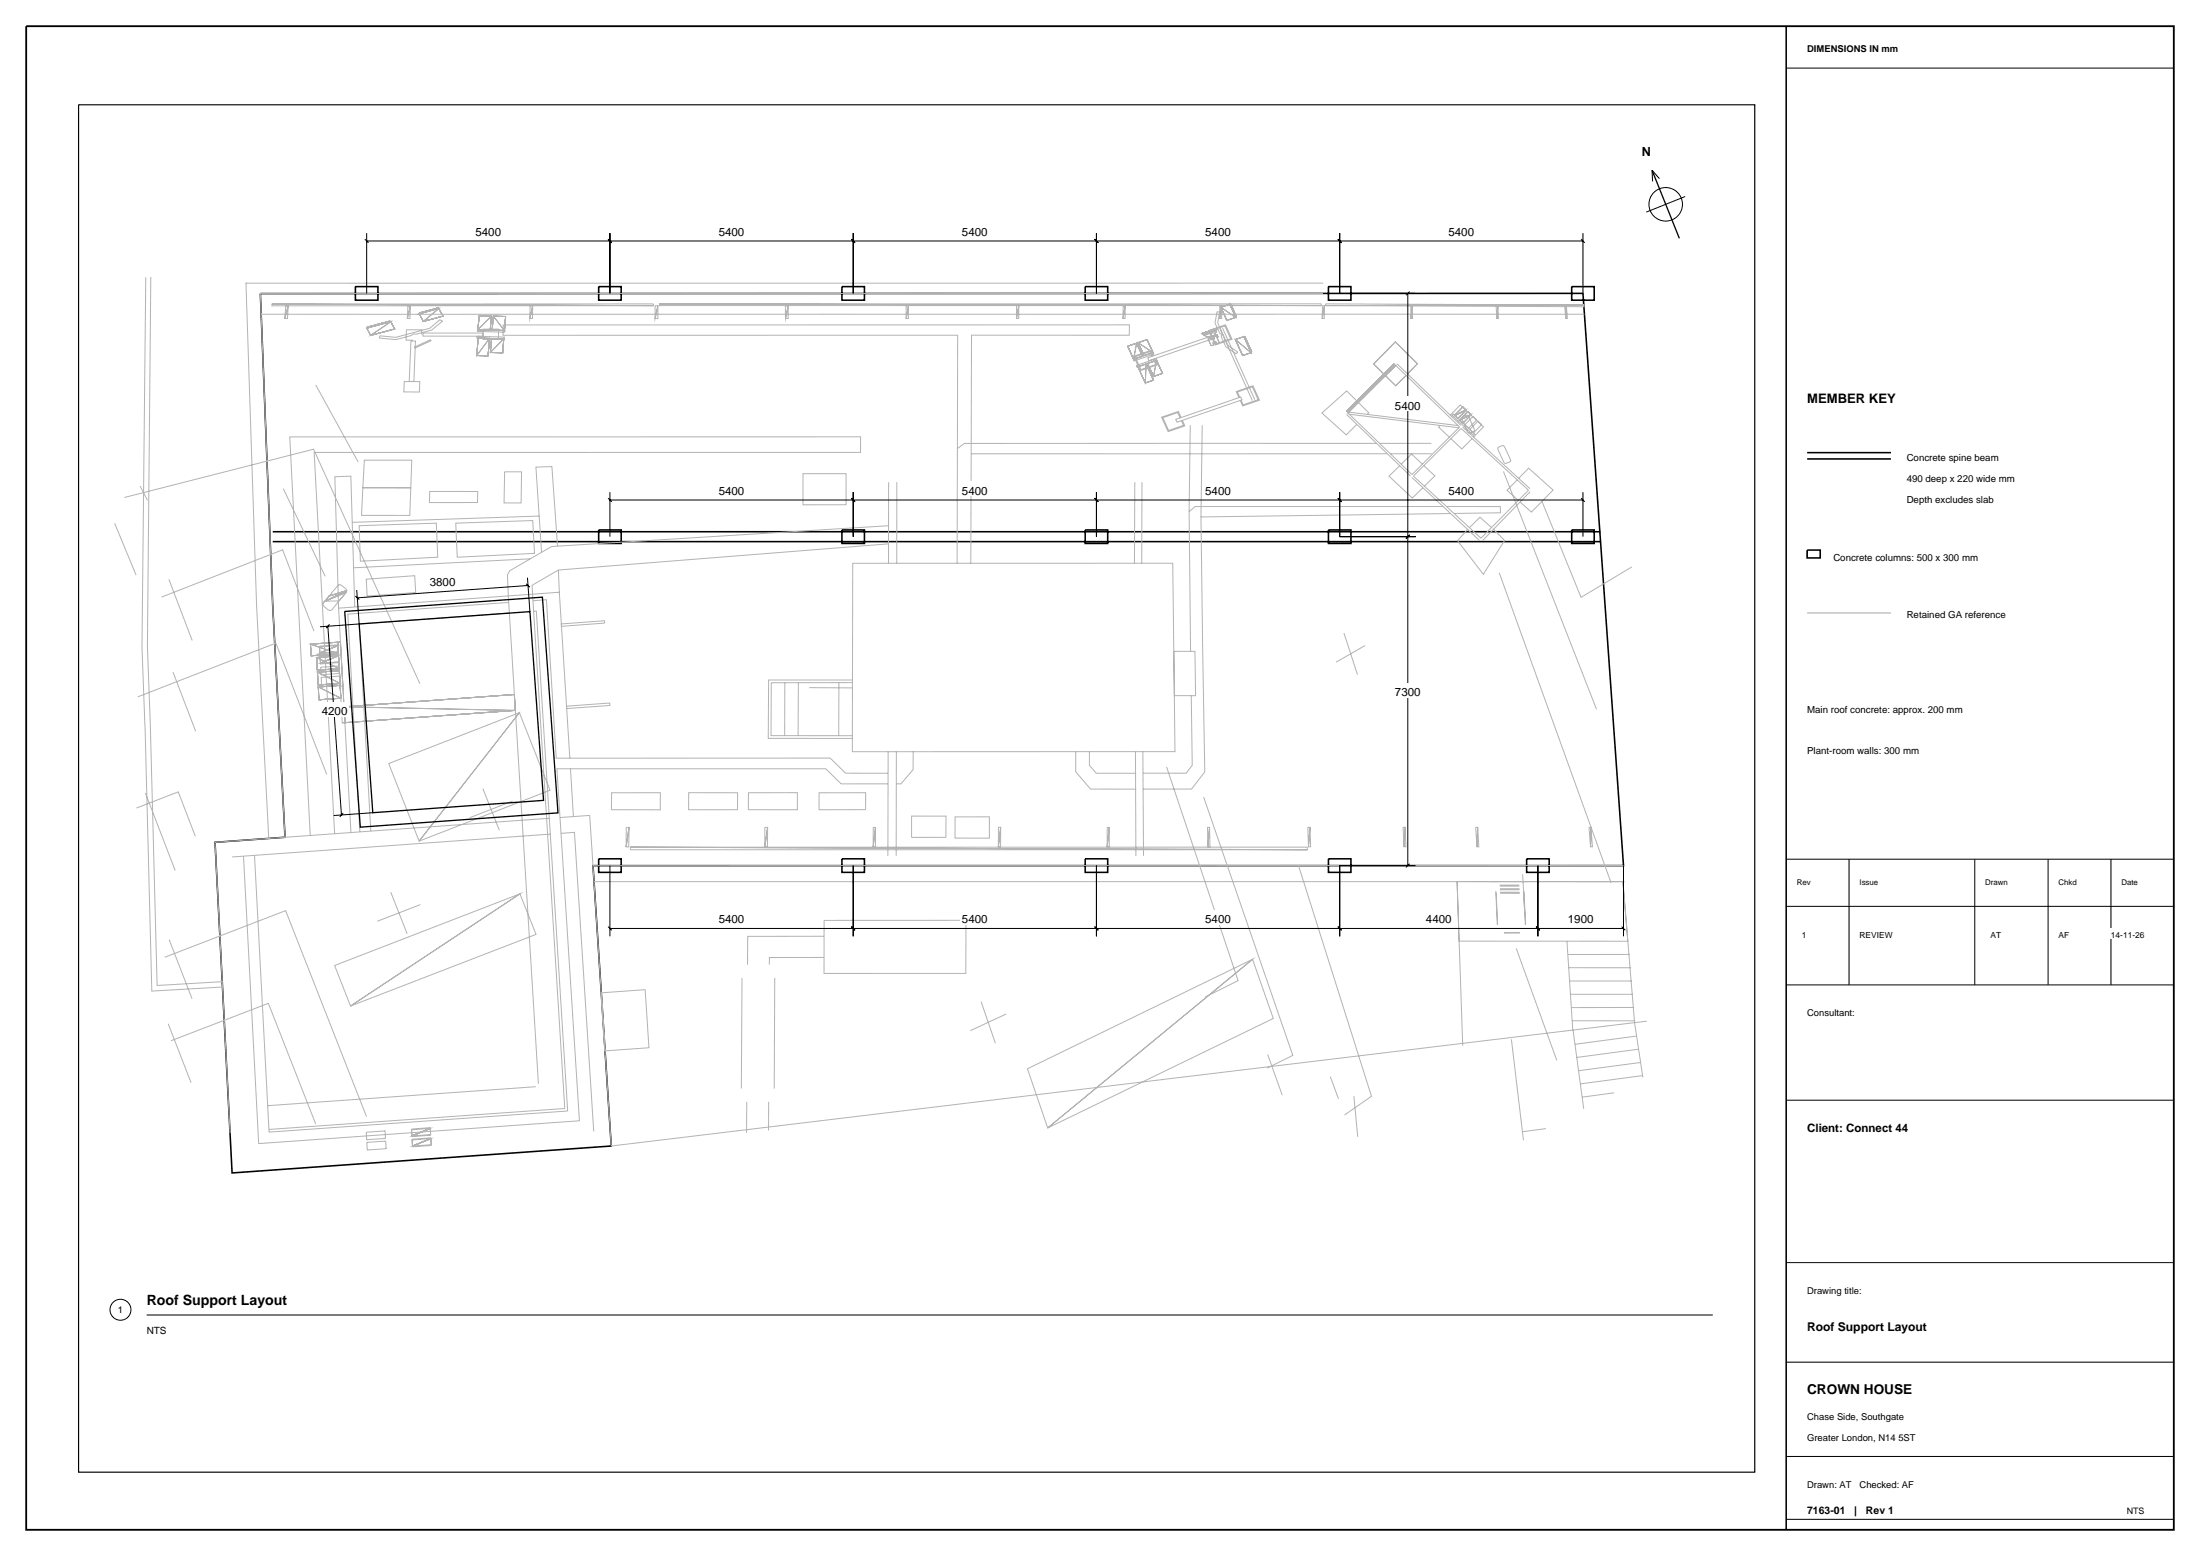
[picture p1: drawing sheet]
<svg xmlns="http://www.w3.org/2000/svg" width="420mm" height="297mm" viewBox="0 0 420 297" stroke-linecap="round" stroke-linejoin="round" font-family="sans-serif">
<g fill="none" stroke="#000" stroke-width=".19">
<path d="M341 13h74M321.7 37.5l-7.4 3M69.7 45.7l.7 .7M70 44.5v11.5M70 46h232.2M116.1 45.7l.7 .7M116.4 44.5v11.5M162.5 45.7l.7 .7M162.9 44.5v11.5M209 45.7l.7 .7M209.3 44.5v11.5M255.4 45.7l.7 .7"/>
<path d="M255.8 44.5v11.5h14.5M268.8 56v109.2M269.1 55.7l-.7 .7M301.9 45.7l.7 .7M302.2 44.5v11.5M116.1 95.1l.7 .7M116.4 93.9v8.5M116.4 95.4h185.8M162.5 95.1l.7 .7M162.9 93.9v8.5M209 95.1l.7 .7M209.3 93.9v8.5"/>
<path d="M255.4 95.1l.7 .7M255.8 93.9v8.5h14.5M301.9 95.1l.7 .7M302.2 93.9v8.5M62.6 119.5l2.6 36.1M62.9 119.2l-.6 .7M67.8 113.8l.8 .6M68.1 112.6l.5 6.5-7.5 .5M100.4 111.4l.8 .7M100.7 110.3l.5 6.4M100.8 111.8l-32.6 2.3M269.1 102.1l-.7 .7"/>
<path d="M65.5 155.2l-.6 .7M71.2 155.1l-7.5 .6M116.1 176.9l.7 .7M116.4 165.2v13.5M116.4 177.2h193.5M162.5 176.9l.7 .7M162.9 165.2v13.5M209 176.9l.7 .7M209.3 165.2v13.5M255.4 176.9l.7 .7M269.1 164.9l-.7 .7M270.3 165.2h-14.5v13.5"/>
<path d="M293.2 176.9l.7 .7M293.6 165.2v13.5M309.6 176.9l.7 .7M309.9 165.2v13.5M341 164h74M341 173h74M353 164v24M377 164v24M391 164v24M403 164v24M341 188h74M341 210h74"/>
<path d="M28 251h299M341 241h74M341 260h74M341 278h74M341 290h74"/>
<circle cx="318" cy="39" r="3.2"/>
<circle cx="23" cy="250" r="2"/>
</g>
<path d="M5 5h410v287h-410z" fill="none" stroke="#000" stroke-width=".35"/>
<path d="M15 20h320v261h-320z" fill="none" stroke="#000" stroke-width=".22"/>
<g fill="none" stroke="#000" stroke-width=".3">
<path d="M341 5v287M49.7 56h252.5l7.7 109.2h-196.7l3.5 53.5-72.4 5.2-3.2-63.1 13.3-1-2.3-44.1zM67.8 54.7h4.3v2.6h-4.3zM114.3 54.7h4.3v2.6h-4.3zM160.7 54.7h4.3v2.6h-4.3zM207.2 54.7h4.3v2.6h-4.3zM253.6 54.7h4.3v2.6h-4.3zM300.1 54.7h4.3v2.6h-4.3zM345 86.4h16M345 87.6h16M52.1 101.5h253.4M52.1 103.4h253.4"/>
<path d="M114.3 101.1h4.3v2.6h-4.3zM160.7 101.1h4.3v2.6h-4.3zM207.2 101.1h4.3v2.6h-4.3zM253.6 101.1h4.3v2.6h-4.3zM300.1 101.1h4.3v2.6h-4.3zM345 105h2.5v1.5h-2.5zM114.3 163.9h4.3v2.6h-4.3zM160.7 163.9h4.3v2.6h-4.3zM207.2 163.9h4.3v2.6h-4.3zM253.6 163.9h4.3v2.6h-4.3zM291.4 163.9h4.3v2.6h-4.3z"/>
</g>
<path d="M345 117h16" fill="none" stroke="#a6a6a6" stroke-width=".19"/>
<g fill="none" stroke="#b3b3b3" stroke-width=".19">
<path d="M27.8 52.9l-.7 70.7 .6 14.8 1.3 50.8 13.5-.8M28.8 52.9l-.7 70.6 .6 14.9 1.3 49.7 12.4-.7M46.9 53.9l.1 .2M47 54.1l2 61.6 2.3 44.3M49.8 60h252.7M51.9 58h72.8v.3zM51.9 58l72.8 .3-72.8 .1zM54.6 58.4h.4l-.6 2.4zM55 58.4l-.1 2.4h-.5zM77.9 58.4h.4l-.5 2.4zM78.3 58.4v2.4h-.5zM80 59.9l3.8-1z"/>
<path d="M80 59.9l3.8-1-3 2.4zM80 59.8l3.6-1zM80 59.8l3.7-1zM80 59.8l3.7-1-3.7 1.1zM80 59.8l3.7-1 .9 1.5-3.8 1zM83.5 58.8l-3.3 .9M83.6 58.8l-3.4 .9M83.8 58.9l.8 1.4-3.8 1M101.2 58.4h.5l-.5 2.4zM101.7 58.4v2.4h-.5zM125.1 58.4h.5l-.5 2.4zM125.6 58.4v2.4h-.5z"/>
<path d="M125.9 58h126.3v.3zM125.9 58l126.3 .3h-126.3zM149.9 58.4h.6l-.5 2.4zM150.5 58.4v2.4h-.5zM173 58.4h.4l-.4 2.4zM173.4 58.4v2.4h-.4zM194.1 58.4h.4l-.4 2.4zM194.5 58.4v2.4h-.4zM214.4 58.4h.4l-.4 2.4zM214.8 58.4v2.4h-.4zM232.3 59.5l.5 .1-.3 2 1.9 4.3 1.9 1.3-.3 .3-2-1.3-.8-1.9v-.5l-.4-.2-.8-1.9zM232.9 58.4h.4l-.5 2.4z"/>
<path d="M233.1 58.7l1.1 2.5 1.7-.6M233.1 58.7l1.1 2.5 1.7-.6 .1-.2-1.1-2.3-1.8 .6 1.1 2.5M233.1 58.7l1.7-.6 1.1 2.5zM233.1 58.7l2.8 1.9-1.7 .6zM233.1 58.7l1.8-.6 1.1 2.4-1.8 .7zM233.3 58.4l-.1 2.4h-.4zM234.8 58.1h.1l1.1 2.4zM234.8 58.1l1.2 2.4-.1 .1zM234.9 58.1l1.1 2.3zM234.9 58.1l1.1 2.4zM235 58.2l1 2.2M252.5 58.4h.4l-.5 2.4z"/>
<path d="M252.6 56h-202.9l2.4 59.7 2.3 44.1M252.6 54l-205.6 .1M252.9 58.4l-.1 2.4h-.4zM253.1 58.3l49.3-.1v.3zM253.1 58l49.3 .2-49.3 .1zM269.3 58.4h.3l-.2 2.4zM269.6 58.4l.1 2.4h-.3zM285.6 58.4h.4l-.2 2.4zM286 58.4l.1 2.4h-.3zM298.7 58.4h.3l-.1 2.4zM299 58.4l.2 2.4h-.3zM60.3 73.5l8.1 14.7"/>
<path d="M70 62.6l4.5-1.2zM70 62.6l4.5-1.3zM70 62.6l4.6-1.2zM70 62.6l4.6-1.2-3.8 2.6zM70 62.5l4.4-1.2zM70 62.5l4.3-1.2zM70 62.5l4.5-1.2 .9 1.5-4.6 1.2zM70.8 64l3.8-2.6 .8 1.4zM72.5 64.1l3 .3 6.6-1.7 1.9-1.7 .5 .3-2.1 1.7-2.9 .8-.6-.1-.4 .4-2.9 .7-3.2-.3zM74.3 61.3l-4.1 1.1M74.4 61.3l-4.4 1.2M74.6 61.4l.8 1.4-4.6 1.2"/>
<path d="M75.4 62.8l-4.6 1.2-.8-1.4 .2-.2 4.3-1.1 .9 1.5-4.6 1.2M78.5 65.1h.8l-.3 7.7h-.9zM78.6 72.8h1.5v2h-3l.1-2h1.3M79.1 66.3l3-1.4 .2 .1-3 1.4zM80.5 63.8v-.8h-2.9l-.1 1.9h1.3M80.8 63.6h11.4v.6h-11.5zM80.8 61.3l3-2.4 .8 1.4zM84.6 60.3l-3.8 1-.8-1.4 .2-.2 3.5-.9 .9 1.5-3.8 1M91.1 64.2l5.2 .1v.4l-5.3-.2zM91.2 62.9l5.2 .2v.3l-5.3-.1zM91.3 64.5l2.1 .1-.2 3.3h-2.2zM91.3 64.5l2.1 .1-2.4 3.3z"/>
<path d="M91.5 60.3h2.3l-.2 2.7-2.4-.1zM91.5 60.3l-.3 2.6 .3-2.6h2.3l-.2 2.7-2.4-.1M91.5 60.3h2.3l-2.6 2.6zM92.2 63.8l.1-1h2.9v2h-3v-.9M93.4 64.6l-2.1-.1-.3 3.4h2.2l.2-3.3-.2 3.3M93.4 64.6l-.2 3.3h-2.2zM93.8 60.3l-.2 2.7-2.4-.1zM93.8 64.6l2.4 .1-.2 2.6h-2.4zM93.8 64.6l2.4 .1-2.6 2.6zM94.2 60.3l2.3 .1-.2 2.7-2.3-.1zM94.2 60.3l2.1 2.8-2.3-.1zM94.2 60.3l2.3 .1-.2 2.7z"/>
<path d="M96.2 64.7l-2.4-.1-.2 2.7h2.4l.2-2.6-.2 2.6M96.2 64.7l-.2 2.6h-2.4zM96.5 60.4l-.2 2.7 .2-2.7-2.3-.1-.2 2.7 2.3 .1M215.3 66.1l1.7-.6 1.1 2.5-1.7 .6zM215.3 66.1l1.1 2.5-1.1-2.5 1.7-.6 1.1 2.5-1.7 .6M215.3 66.1l1.7-.6-.6 3.1zM216.4 68.6l3.8-1.3 .1 .3-3.8 1.3zM216.9 69.8l3.8-1.3 .2 .3-3.9 1.3zM217 65.5l1.1 2.5-1.7 .6zM217.2 70l1.6-.5 1.4 3.1-1.6 .5zM217.2 70l1.6-.5-.2 3.6zM217.3 65.4l1.7-.6 1.1 2.5-1.7 .6z"/>
<path d="M217.3 65.4l2.8 1.9-1.7 .6zM217.3 65.4l1.7-.6 1.1 2.5zM218.8 69.5l-1.6 .5 1.4 3.1 1.6-.5-1.4-3.1 1.4 3.1M218.8 69.5l1.4 3.1-1.6 .5zM219 64.8l1.1 2.5-1.1-2.5-1.7 .6 1.1 2.5 1.7-.6M219.1 69.4l1.7-.6 1.1 2.5-1.7 .6zM219.1 69.4l1.7-.6-.6 3.1zM219.1 68.3l12.5-4.3 .2 .6-12.5 4.2zM219.9 68l-.4-.9-2.8 1 1.1 2.4 2.9-.9-.5-1.1M220.1 67.9l-.4-1-3.3 1.1 1.3 2.8 3.2-1.2-.5-1.1M220.8 68.8l-1.7 .6 1.1 2.5 1.7-.6-1.1-2.5 1.1 2.5M220.8 68.8l1.1 2.5-1.7 .6z"/>
<path d="M225.3 79.8l-.5-1.1-2.8 1 1.1 2.5 2.8-1-.4-.9M225.5 79.7l-.5-1.2-3.2 1.1 1.2 2.8 3.2-1.1-.5-1.1M229.5 63.6l2.8-.8-2.8 1zM229.5 63.6l2.7-.9 .1 .1zM229.5 63.6l2.7-.9v.4l-.4 .8 .1 .2 .5-.2 .2 .4-.3-.3-.8 .3 .2 .4 .2-.1-.2-.3 .5-.1 .6 1.3-.4 .1-.3-.3-.5 .2 .1 .4-.5 .1-.6-1.3 .5-.2 .2 .3h.2l-.3-.5-.4 .1zM229.5 63.6l2.7-.9 .1 .1-2.8 1zM229.5 63.8l2.8-.9zM229.5 63.8l2.8-1v.1zM229.6 63.8l2.7-.9-2.5 1zM229.8 63.9l2.4-.8-.1 .4zM229.8 63.9l2.5-1-.1 .2zM231.2 64.2l-.5-1.1 3.3-1.1 1.2 2.7-3.2 1.2-.5-1.2"/>
<path d="M231.4 64.1l-.4-.9 2.8-1 1.1 2.5-2.8 .9-.5-1M232.9 62.8l6.2 13.6M233.4 62.6l6.2 13.7M235.8 64.8l1.4 3.1 1.6-.6M235.8 64.8l1.4 3.1 1.7-.7-1.2-2.8-.2-.2-1.7 .6 1.4 3.1M235.8 64.8l1.7-.5 1.3 3zM235.8 64.8l3 2.5-1.6 .6zM235.8 64.8l1.8-.5 1.3 2.9-1.7 .7zM236.5 75.9l-.5-1.2 3.2-1.1 1.2 2.8-3.2 1.1-.4-1.1M236.7 75.8l-.5-1 2.9-1 1.1 2.5-2.9 1-.4-.9M237.5 64.3l1.4 3zM237.5 64.3l1.3 3z"/>
<path d="M237.5 64.2l1.4 3zM237.5 64.2l1.4 3.1zM237.6 64.2l1.4 2.9zM237.6 64.2l1.3 3zM237.6 64.3l1.3 2.8zM237.6 64.3l1.4 2.8M237.7 64.4l1.2 2.7M257.1 79.1l12.2 11.7M257.1 78.5l9.3-8.8zM257.1 78.5l9.1-8.9zM257.1 78.5l9.2-8.8zM257.1 78.5l9-9z"/>
<path d="M257.1 78.5l9-9 .3 .2-9.1 9.1zM257.2 78.6l9.2-8.9zM257.3 78.6l9.1-8.9-9.1 9zM257.3 78.7l9.1-9-9.1 9.1zM257.5 78.7l20.9 2.5M257.6 79.1l20.9 2.5M259.1 76.6l-2-2-4.7 4.2 4.6 4.2 2-2M259.3 76.8l2 2-.3 .3M266.1 69.5l-9 9M266.4 69.7l-9.1 9.1 12.2 11.8 9.1-9.1M266.4 69.7l12.2 11.8M266.7 69.4l12.2 11.8"/>
<path d="M268.4 71.7l-1.9 1.9-2-1.9M268.7 71.4l1.9-2-4.2-4.2-4.2 4.3 2 1.9M276.9 79.3l1.9-2 4.4 4.2-1.9 1.9M277.2 79.2l.3-.2 4 3.9-.2 .2zM277.8 79.3l2.1-1.1-2.2 1.1 1.6-1.6 .6 .5-2.1 1.1M277.8 79.3l2.1-1.1-1.6 1.6zM279.1 79.7l.9-.4 .3 .1 1.2 2.6-.2 .4-.7 .3-.4-.2-1.1-2.5zM279.2 77.7l.7 .6-1.5 1.6-.7-.7zM280.1 78.6l.8 .6-1.6 1.5-.6-.6zM280.3 78.6l.5 .5-2.1 1.1 2.1-1.1-2.1 1.1zM280.8 79.1l-2.1 1.1 2.1-1.1M281.2 79.5l.7 .7-1.6 1.5-.6-.7z"/>
<path d="M21.9 99.9l4.1 9.9M23.8 95l36.1-9.3 20.3 44.8M26.7 92.8l1.5 2.7M54.1 93.3l8 16.7M69.3 93.1h9.1l-.2 5.3h-9.2zM69.6 87.8h9l-.2 5.3h-9.1zM82 93.8h9.2v2.1h-9.2zM87 99.9l14.7-.5 .3 6.2-14.7 .8zM96.3 90.1h3.3l-.1 5.9h-3.3zM103 98.5l-35.8 1.2M153.3 90.4h8.2v5.9l-8.2 .1zM169.6 92v15.5"/>
<path d="M171.2 92v15.5M182.8 85.6v-21.6h-86.8l.1-2h119.5v2h-30.1l-.1 22.6M185.4 86.6l-.1 20.9M216.6 92v15.5M218 92v15.5M224.5 80.1l12.4-4.3 .2 .5-12.4 4.3zM227.2 81.2l-.2 16.5M229.5 81.2l-.2 17.5M262.7 84.6h-78.6l-1.3 1-.1 21.9M264.8 86.6h-79.4M267.2 88.9l-2 2 4.4 4.2 2-2M269.6 91.2l12.8 12"/>
<path d="M269.9 90.9l12.8 11.8M271.6 88.6l-2.1-1.9-2 1.9M271.9 88.9l2 1.9-2 2M273.3 84.6h-10M273.3 86.6h-7.9M275 81.2l-.4 .3 2.1 2M275.5 96.7h-47.3l-1.2 1 .3 26.6M276.1 96.7h10.3l.1 1.2-8.9 .1M277 98l-47.7 .7 .7 48.6-2.5 3.3h-9.3M278.7 80.2l2.1-1.1-1.5 1.6zM278.9 81.8l-9 9M279 81.8l12.8 11.8-9.1 9.1"/>
<path d="M279.2 81.5l12.9 11.8M281 83.7l-1.9 2-2.1-2M282.1 80.4l.7 .7-1.5 1.5-.7-.7zM286.1 85.3l.7-.2 .4 .1 1.2 2.6-.1 .4-.8 .2-.4-.1-1.2-2.6zM287 90l17.8 45.4M289.6 91.6l-1.9 2 2.2 1.9M289.9 91.3l1.9-1.9 4.7 4.1-4.1 4.2-2.2-1.9M292.1 93.8l-9 9.4M294.4 95.7l7.4 18.3 9.7-5.8M30.8 114l23.2-9.1 5.9 15.6M32.2 110.6l4.5 11.7M62 114.7l4.2-2-.1 .4z"/>
<path d="M62 114.7l4.1-1.6-1.4 1.6zM62.8 113.8l3.4-1.1-4.2 2zM62.8 113.7l3.4-1-3.4 1.1zM64.5 111.7l.3-.1 .3 .1 .9 .7 .2 .3-.1 .4-2.7 3.3-.3 .1-.4-.1-.9-.7-.2-.2 .1-.3zM64.6 115.2v.9l-.7-25.1 3.1-.1 .7 25M68.6 100.3l14.7-.4 .3 6.5-14.8 .7zM69.9 110.6l9.3-.7 .2 3.2-9.3 .7zM97.1 115l-30.7 2.2 2.3 41.6M97.2 117l-28.6 2.1 2.2 39.5M101.2 106.7l-33.7 1.7M101.8 114.7l2.5-.2 1.9 30.2h52.3l2.9 2.9h8.1M101.9 116.7h.5l6 95.4-57 4-2.8-52.8"/>
<path d="M106.4 104.2l-1-15.1-3.1 .1 1.1 16.2M106.6 108.8l.2 4.4M107.2 119.1l8.2-.6v.4l-8.2 .6zM162.8 107.5h61.1l.4 36h-61.6zM169.6 100.3l-64.3 4-8 4.6-.4 .8 .1 4 5.8 93.2M169.6 103.8l-63 5-5 2.9 6.2 99.9-56.5 4M284.7 100.7l-2.2-2-2 2M285 100.9l2.2 2.3-4 6.4-4.9-6.4 2-2.2M286.2 109.3l21.4 59.2M26.3 133l26.4-10.2 9.7 25M33 128.3l4.4 11.3M59.3 123l5.2-.4 .1 2.2-5.2 .4z"/>
<path d="M59.3 123l5.2-.4 .1 2.2zM59.3 123l5.3 1.8-5.2 .4zM60.5 125.5l4.1-.3 .2 2.4-4.2 .3zM60.5 125.5l4.1-.3 .2 2.4zM60.5 125.5l4.3 2.1-4.2 .3zM60.6 128.3l4.2-.3 .1 2.4-4.2 .3zM60.6 128.3l4.2-.3 .1 2.4zM60.6 128.3l4.3 2.1-4.2 .3zM60.8 131.1l4.1-.3 .2 2.5-4.2 .3zM60.8 131.1l4.1-.3 .2 2.5zM60.8 131.1l4.3 2.2-4.2 .3zM61 123.5l3.5-.3-3.4 1.4 3.4-1.4-3.4 1.4z"/>
<path d="M61 124.6l3.5-1.4-3.5 1.4M61 123.4l3.4-.3 .1 .1 .1 1.2-.2 .1-3.2 .3-.2-.2zM61.1 124.7l3.4-1.5 .1 1.2zM61.1 125.4l3.5-.3-3.4 1.5 3.4-1.4-3.4 1.4zM61.1 126.6l3.5-1.4-3.4 1.4M61.2 126.6l3.4-1.4 .1 1.1zM61.2 125.3l3.3-.3 .1 .2 .1 1.1-.1 .2-3.3 .2-.2-.1zM61.3 127.4l3.3-.3 .1 .2 .1 1.2-3.4 .3-.1-.2zM61.4 129.3l3.4-.2 .1 1.3-.1 .1-3.3 .2-.1-.1zM64.5 122.6l.5-.1 .4 8.4-.5 .1zM64.5 122.6l.5-.1 .6 11.7h-.5zM64.6 124.8l-.1-2.2-5.2 .4 .1 2.2 5.2-.4-5.2 .4"/>
<path d="M64.8 127.6l-.2-2.4-4.1 .3 .1 2.4 4.2-.3-4.2 .3M64.9 130.4l-.1-2.4-4.2 .3 .1 2.4 4.2-.3-4.2 .3M65.1 133.3l-.2-2.5-4.1 .3 .1 2.5 4.2-.3-4.2 .3M65.7 134.9l32.5-2.3 .2 3-32.5 2.3zM65.7 134.9l32.5-2.3 .2 3zM65.7 134.9l32.7 .7-32.5 2.3zM98.2 132.6l-32.5 2.3 .2 3-.6 .1-.1-3.1h.5M98.4 135.6l-33.1 2.4M99.2 136l5.8 14.8-25 9.7zM108.1 134.8l8.3-.6v.5l-8.2 .5zM149.8 130.3v10.1M152.4 130.3v10.1"/>
<path d="M154.5 131.3h8.2M160.2 130.3l-.1 10.1M162.7 130.3h-15.5v10.1h15.5M162.8 129.8h-16.1v11.1h16M224.1 124.3h4l.1 8.5h-4zM227.4 132.8l.2 13.3-1.1 1.5h-8.3M256.6 120.8l2.5 8M260.6 123.2l-5.5 3.2M26 154.2l8-3.1 3.3 8.5M27.8 151.4l5.6 14.8M63.9 159.1l-3.9-72.7h104.3v-3h-109l3.9 76.1M74.2 145.7l25-9.7-19.2 24.5z"/>
<path d="M92.2 150.5l3.1 8M97.9 152.9l-8.2 3.2M104.8 156.2l-63.7 4.6 2.8 55.5M105 159.2l-60.7 4.4M106.9 156l5.7-.4 4.1 63.1 197.7-23.8M107.1 159.1l2.6-.2 3.6 57.1M108.8 144.7l-2-31.7-42.2 3.1 2.4 42.8M108.9 146.7l.6 9.2M116.8 151.3h9.3l-.1 3.3h-9.3zM119.6 157.9h.5l-.6 3.7zM120.1 157.9l-.1 3.8-.5-.1zM131.5 151.3h9.3v3.2l-9.3 .1z"/>
<path d="M142.9 151.3h9.3v3.3l-9.3-.1zM146 157.9h.5l-.5 3.7zM146.5 157.9v3.8l-.5-.1zM156.4 151.3h8.9l-.1 3.2-8.8 .1zM166.7 157.9h.4l-.4 3.8zM167.1 157.9v3.8h-.4zM169.5 149.6h-8.9l-3-2.9h-51.3l4.3 67.2-61.2 4.4-2.9-54.9M169.6 143.5l-.1 19.9M171.1 143.5v19.9M174 155.8h6.6v4h-6.6zM174.3 143.5v3.4l-2.3 2.7h-.9M182.3 155.9h6.6v4.1h-6.6z"/>
<path d="M190.6 157.9h.4l-.4 3.7zM191 157.9v3.7h-.4zM205.4 143.5v3.8l2.8 3.3h8.6M208 143.5v2.6l1.3 1.5h7.5M211.4 157.9h.4l-.4 3.8zM211.8 157.9v3.7l-.4 .1zM216.8 143.5l.1 19.9M218.2 143.5l.1 19.9M222.7 146.4l13.7 40.8-6.3 3.1M229.8 152.1l17 49.3-4.9 2.5M230.5 157.9h.4l-.3 3.7zM230.9 157.9l.1 3.7h-.4z"/>
<path d="M249.7 157.9h.4l-.3 3.7zM250.1 157.9l.1 3.7h-.4zM267.9 157.9h.3l-.2 3.7zM268.2 157.9l.2 3.7h-.4zM281.7 157.9h.4l-.1 3.7zM282.1 157.9l.2 3.7h-.3zM303.3 157.9h.4v3.7zM303.7 157.9l.3 3.7h-.3zM32.3 179.4l4.4 11.3M74.6 170.3l3.1 7.9M80.3 172.7l-8.3 3.1M120.4 161.7l129.2 .5h-129.3z"/>
<path d="M120.4 161.7h129.2v.5zM157.3 178.7h-14.6v5.4M157.3 175.7h27.1v10.1h-27.1zM247.9 165.1l13.9 44.2-5.1 3.5M278.2 168.3l.4 11.3 32.2 .1-1-11.4h-31.6l1 31.3M285.6 170.1l.2 6.4M285.6 170.4l.3 6.1M286.4 170.3h3.7M286.4 170.5h3.7M290.1 168.9h-3.8M290.1 169.1h-3.8M290.1 169.6h-3.8"/>
<path d="M290.1 169.8h-3.7M290.1 178.1h-3M290.2 178h-3.1M290.7 166.9l.4 7.9M290.9 170.7l.3 5.8M290.9 170.1l.4 6.4M299.1 179.7l1.2 17.1M309.8 168.3l2.3 26.9 1.5 10.4M309.9 165.2h-196.7M310.1 168.3h-196.7M31.5 182.7l23-8.9 15.5 39.3M32.1 195.4l4.4 11.3"/>
<path d="M32.6 198.7l18.6-7.2 9.1 23M63.9 184.3l35.4-13.7-32.4 21.4zM66.9 192l32.4-21.4 3 7.7zM114.8 189.5l8.4-.6 .7 11.1-8.4 .6zM141.7 186.7l-.2 21.1M147.9 186.7l-.1 21.1M157.3 182.8h-10.4v1.3M187.3 191.2l2.7 7.9M192.1 193.5l-6.9 3.2M288.5 198.4l2.3 19.3M289.5 181l7.7 21.4M299.5 184.7h11.8"/>
<path d="M299.6 187.2l12 .1M299.8 189.8h12M300.1 194.8h12.1M300.3 196.6l2 15.1M311.1 182.2h-11.8M312 192.3h-12M312.4 197.8l-11.7 1.5M70 216.1l3.4-.2 .2 1.3-.2 .1-3.3 .2zM70.1 218.1l3.4-.3 .1 .1 .1 1.3-.1 .1-3.4 .2-.1-.1zM78.6 215.7l3.6-.3-3.6 1.4zM78.6 215.5l3.4-.3 .2 .2v1.2l-.1 .1-3.4 .2-.1-.1zM78.6 216.8l3.5-1.4 .1 1.2-3.6 .2 3.5-1.4z"/>
<path d="M78.7 217.6l3.6-.3-3.6 1.4zM78.7 217.5l3.5-.3 .1 1.3-.1 .2-3.4 .2zM82.1 215.4l-3.5 1.4 3.5-1.4M82.2 217.3l-3.5 1.4M82.3 217.3v1.2l-3.5 .3 3.5-1.5-3.5 1.5M102.3 207.4l-51.2 3.6M142.6 210.3l-.1 5.9M146.7 210.3v5.5M196.1 204l43-20.9-39.1 32.2zM200 215.3l39.1-32.2 4 11.3zM242 201.3l2.8 7.7M254 205.5l1.5 4.2"/>
<path d="M258.5 209.2l.7 7.8M295.1 215.4l-4.5 .6M308.1 208.6l-6.1 .8M312.8 200.3l-11.8 1.5M313.2 202.8l-11.8 1.6M313.6 205.3l-11.9 1.6"/>
</g>
<path d="M315.4 32.5l5.2 13M65.8 116.7l37.8-2.7 2.9 41.2-37.7 2.7zM68.6 119.1l32.6-2.4 2.6 36.1-32.6 2.3z" fill="none" stroke="#000" stroke-width=".25"/>
<path d="M316.8 34.1l-1.4-1.6 .1 2.1" fill="none" stroke="#000" stroke-width=".2"/>
<g fill="#fff">
<path d="M344.7 8h18v2.2h-18z"/>
<path d="M344.7 74.2h17.5v3.1h-17.5z"/>
<path d="M363.7 85.9h18.2v2.3h-18.2z"/>
<path d="M363.7 89.9h21.3v2.4h-21.3z"/>
<path d="M363.7 93.9h17.3v2.4h-17.3z"/>
<path d="M349.7 104.9h28.3v2.3h-28.3z"/>
<path d="M363.7 115.9h19.5v2.3h-19.5z"/>
<path d="M344.7 133.9h30.3v2.3h-30.3z"/>
<path d="M344.7 141.9h22v2.4h-22z"/>
<path d="M342.7 167.3h3.3v2h-3.3z"/>
<path d="M354.7 167.3h4.2v2h-4.2z"/>
<path d="M378.7 167.3h4.9v2h-4.9z"/>
<path d="M392.7 167.3h4.1v2h-4.1z"/>
<path d="M404.7 167.3h3.8v2h-3.8z"/>
<path d="M343.7 177.2h1.5v2h-1.5z"/>
<path d="M354.7 177.2h6.9v2h-6.9z"/>
<path d="M379.7 177.2h2.6v2h-2.6z"/>
<path d="M392.7 177.2h2.6v2h-2.6z"/>
<path d="M402.7 177.2h7v2h-7z"/>
<path d="M344.7 192h9.7v2.3h-9.7z"/>
<path d="M344.7 213.5h19.9v2.8h-19.9z"/>
<path d="M344.7 245h11v2.3h-11z"/>
<path d="M344.7 251.4h23.5v2.9h-23.5z"/>
<path d="M344.7 263.1h20.7v3.2h-20.7z"/>
<path d="M344.7 269h19.1v2.3h-19.1z"/>
<path d="M344.7 273h21.3v2.2h-21.3z"/>
<path d="M344.7 282h21v2.3h-21z"/>
<path d="M344.7 286.7h17.2v2.6h-17.2z"/>
<path d="M405.7 287.1h4v2.2h-4z"/>
<path d="M313.1 27h2.3v3h-2.3z"/>
<path d="M90.5 42.5h5.5v2.7h-5.5z"/>
<path d="M136.9 42.5h5.5v2.7h-5.5z"/>
<path d="M183.4 42.5h5.4v2.7h-5.4z"/>
<path d="M229.8 42.5h5.5v2.7h-5.5z"/>
<path d="M276.2 42.5h5.5v2.7h-5.5z"/>
<path d="M136.9 92h5.5v2.7h-5.5z"/>
<path d="M183.4 92h5.4v2.7h-5.4z"/>
<path d="M229.8 92h5.5v2.7h-5.5z"/>
<path d="M276.2 92h5.5v2.7h-5.5z"/>
<path d="M136.9 173.7h5.5v2.8h-5.5z"/>
<path d="M183.4 173.7h5.4v2.8h-5.4z"/>
<path d="M229.8 173.7h5.5v2.8h-5.5z"/>
<path d="M271.9 173.7h5.5v2.8h-5.5z"/>
<path d="M299 173.7h5.5v2.8h-5.5z"/>
<path d="M266 130.4h5.5v2.7h-5.5z"/>
<path d="M266 75.7h5.5v2.8h-5.5z"/>
<path d="M81.8 109.5h5.5v2.7h-5.5z"/>
<path d="M61.1 134.1h5.5v2.7h-5.5z"/>
<path d="M22.2 248.7h1.6v2.2h-1.6z"/>
<path d="M27.7 246h27.4v3.3h-27.4z"/>
<path d="M27.7 252.4h4.4v2.4h-4.4z"/>
</g>
<text font-size="2.7" x="28" y="249">Roof Support Layout</text>
<text font-size="2.6" x="345" y="266">CROWN HOUSE</text>
<text font-size="2.5" x="345" y="77">MEMBER KEY</text>
<text font-size="2.4" x="313.4" y="29.7">N</text>
<text font-size="2.3" x="345" y="254">Roof Support Layout</text>
<g font-size="2.2">
<text x="90.8" y="45">5400</text>
<text x="137.2" y="45">5400</text>
<text x="183.7" y="45">5400</text>
<text x="230.1" y="45">5400</text>
<text x="276.5" y="45">5400</text>
<text x="266.3" y="78.2">5400</text>
<text x="137.2" y="94.4">5400</text>
<text x="183.7" y="94.4">5400</text>
<text x="230.1" y="94.4">5400</text>
<text x="276.5" y="94.4">5400</text>
<text x="82.1" y="111.9">3800</text>
<text x="61.4" y="136.5">4200</text>
<text x="266.3" y="132.8">7300</text>
<text x="137.2" y="176.2">5400</text>
<text x="183.7" y="176.2">5400</text>
<text x="230.1" y="176.2">5400</text>
<text x="272.2" y="176.2">4400</text>
<text x="299.3" y="176.2">1900</text>
<text x="345" y="216">Client: Connect 44</text>
</g>
<g font-size="2">
<text x="345" y="289">7163-01</text>
<text x="354" y="289">|</text>
<text x="356.2" y="289">Rev 1</text>
</g>
<text font-size="1.9" x="28" y="254.6">NTS</text>
<g font-size="1.8">
<text x="345" y="10">DIMENSIONS IN mm</text>
<text x="364" y="88">Concrete spine beam</text>
<text x="364" y="92">490 deep x 220 wide mm</text>
<text x="364" y="96">Depth excludes slab</text>
<text x="350" y="107">Concrete columns: 500 x 300 mm</text>
<text x="364" y="118">Retained GA reference</text>
<text x="345" y="136">Main roof concrete: approx. 200 mm</text>
<text x="345" y="144">Plant-room walls: 300 mm</text>
<text x="345" y="194">Consultant:</text>
<text x="22.5" y="250.7">1</text>
<text x="345" y="247">Drawing title:</text>
<text x="345" y="271">Chase Side, Southgate</text>
<text x="345" y="275">Greater London, N14 5ST</text>
<text x="345" y="284">Drawn: AT</text>
<text x="355" y="284">Checked: AF</text>
</g>
<text font-size="1.7" x="406" y="289">NTS</text>
<g font-size="1.6">
<text x="344" y="179">1</text>
<text x="355" y="179">REVIEW</text>
<text x="380" y="179">AT</text>
<text x="393" y="179">AF</text>
<text x="403" y="179">14-11-26</text>
</g>
<g font-size="1.5">
<text x="343" y="169">Rev</text>
<text x="355" y="169">Issue</text>
<text x="379" y="169">Drawn</text>
<text x="393" y="169">Chkd</text>
<text x="405" y="169">Date</text>
</g>
</svg>
